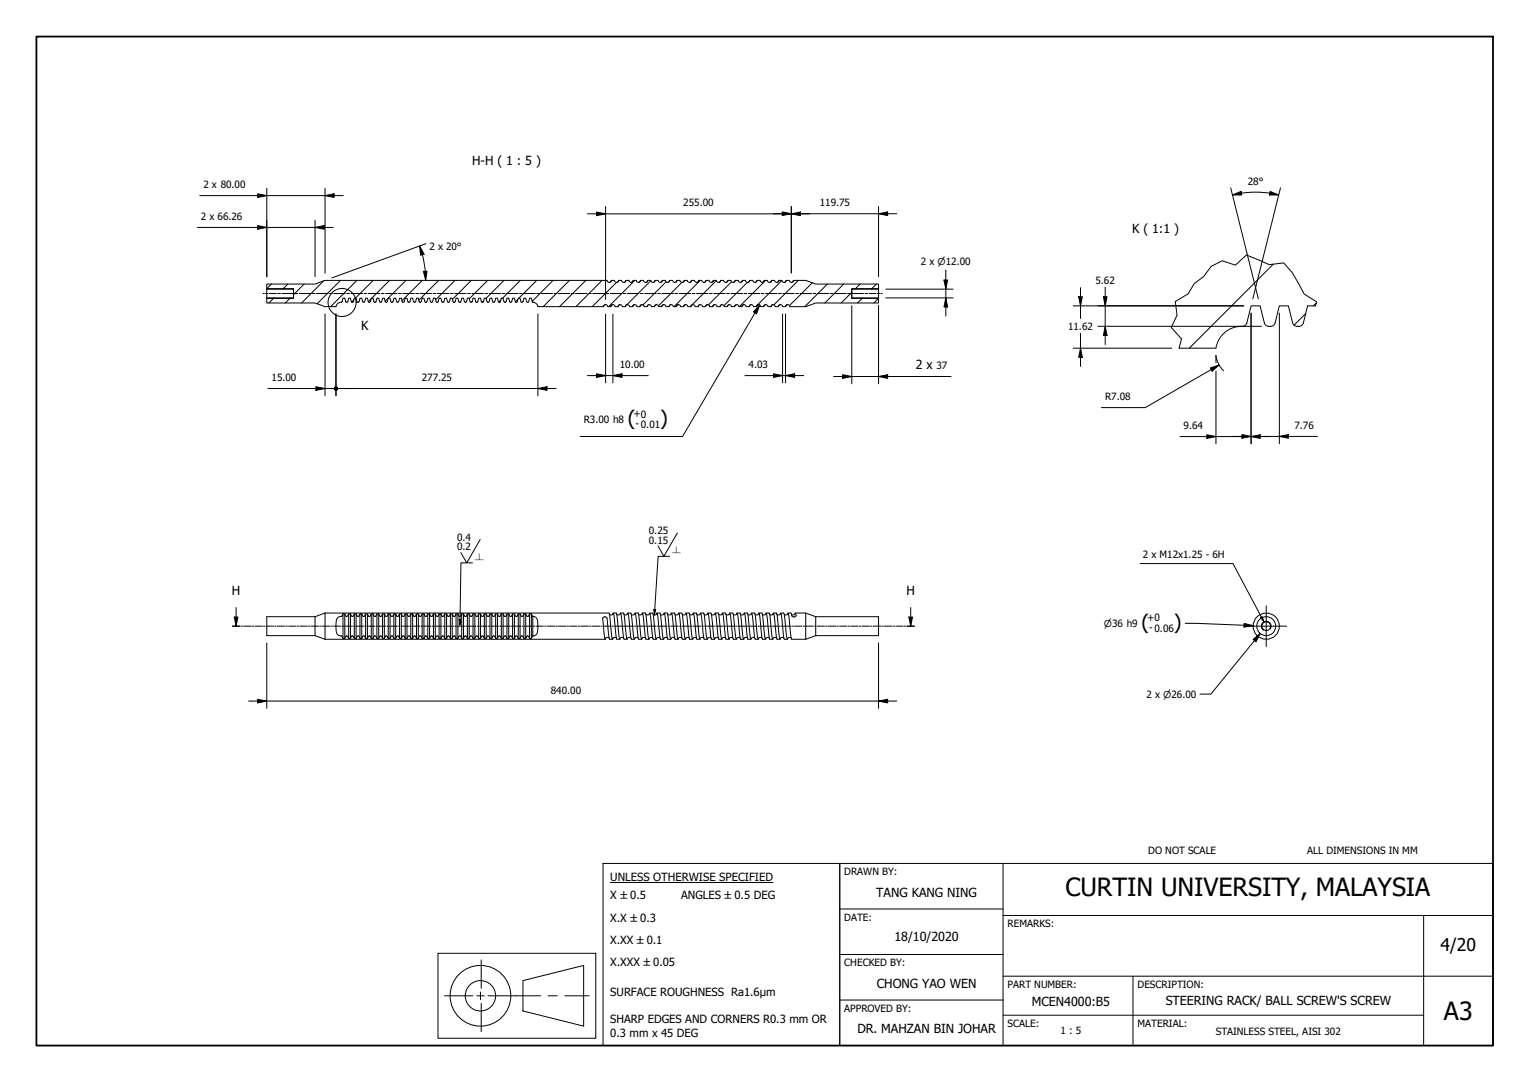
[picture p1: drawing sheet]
<svg xmlns="http://www.w3.org/2000/svg" width="420mm" height="297mm" viewBox="0 0 420 297" stroke-linecap="round" stroke-linejoin="round" font-family="sans-serif">
<!-- layer: Hatch (ISO) -->
<g fill="none" stroke="#000" stroke-width=".27">
<path d="M74.5 78l-1.2 1.3M79 78l-1.4 1.4M83.5 78l-2.9 2.9M88.9 77.1l-6.1 6.1M93.5 77l-6.4 6.4M98 77l-7.2 7.2M102.5 77l-4.9 4.9M107 77l-4.9 4.9M111.5 77l-5.7 5.7M116 77l-5.6 5.6M120.4 77l-5.4 5.4M124.9 77l-5.3 5.3"/>
<path d="M129.4 77l-5.1 5.1M133.9 77l-5 5M138.4 77l-4.9 4.9M142.9 77l-4.9 4.9M147.4 77l-4.9 4.9M151.9 77l-5.8 5.7M156.4 77l-7.2 7.2M160.9 77l-7.2 7.2M165.3 77l-7.1 7.2M169.3 77.5l-6.7 6.7M174.3 77l-7.2 7.2M178.7 77.1l-6.6 6.6"/>
<path d="M182.9 77.4l-6.3 6.3M187.3 77.5l-6.5 6.5M192.3 77l-7.2 7.2M196.7 77l-6.7 6.8M200.9 77.4l-6.4 6.3M205.2 77.5l-6.4 6.4M210.3 77l-7.2 7.2M214.7 77l-6.8 6.8M219.2 77l-6.7 6.7M223.1 77.6l-6.3 6.3M227.2 78l-6.2 6.2M231.7 78l-5.2 5.2"/>
<path d="M236.2 78l-1.4 1.4M240.7 78l-1.4 1.4M349.7 72.5l-23.1 23.1M75.2 81.8l-1.4 1.4M79.7 81.8l-1.4 1.4M97.2 82.3l-.6 .6M101.9 82.1l-.7 .7M128.1 82.8h.1M132.8 82.6l-.4 .4M137.5 82.3l-.5 .6M142.3 82.1l-.8 .7M171.8 84l-.2 .2"/>
<path d="M189.8 83.9l-.2 .3M207.9 83.8l-.4 .4M233.9 80.3l-2.9 2.9M236.9 81.8l-1.4 1.4M241.3 81.9l-1.3 1.3M358.6 86.1l-3.2 3.2M361.5 83.1l-.8 .9"/>
</g>
<!-- layer: Visible (ISO) -->
<g fill="none" stroke="#000" stroke-width=".27">
<path d="M73.3 79.4v2.4M80.6 79.2v2.7M167.9 77h.8a.6 .6 0 0 0 .6 .5 .6 .6 0 0 0 .6-.5M167.9 77a.6 .6 0 0 1-.6 .5 .6 .6 0 0 1-.6-.5h-77.4l-2.8 1h-13.2v1.4h7.3v2.4h-7.3v1.4h13.2l2.8 1h3a2.25 2.25 0 0 1 1.7-1.4M167.9 77l-.2 .4-.4 .1M169.9 77h.8a.6 .6 0 0 0 .6 .5 .6 .6 0 0 0 .6-.5M169.9 77l-.2 .4-.4 .1M171.9 77h.8a.6 .6 0 0 0 .6 .5 .6 .6 0 0 0 .6-.5M171.9 77l-.2 .4-.4 .1M173.9 77h.8a.6 .6 0 0 0 .6 .5 .6 .6 0 0 0 .6-.5M173.9 77l-.2 .4-.4 .1M175.8 77.2l-.5 .3"/>
<path d="M175.9 77h.8a.6 .6 0 0 0 .6 .5 .6 .6 0 0 0 .6-.5M175.9 77l-.1 .3M177.9 77h.8a.6 .6 0 0 0 .6 .5 .6 .6 0 0 0 .6-.5M177.9 77l-.2 .4-.4 .1M179.9 77h.8a.6 .6 0 0 0 .6 .5 .6 .6 0 0 0 .6-.5M179.9 77l-.2 .4-.4 .1M181.9 77h.8a.6 .6 0 0 0 .6 .5 .6 .6 0 0 0 .6-.5M181.9 77l-.2 .4-.4 .1M183.9 77h.8a.6 .6 0 0 0 .6 .5 .6 .6 0 0 0 .6-.5M183.9 77l-.2 .4-.4 .1M185.9 77h.8a.6 .6 0 0 0 .6 .5 .6 .6 0 0 0 .6-.5M185.9 77l-.2 .4-.4 .1"/>
<path d="M187.9 77h.8a.6 .6 0 0 0 .6 .5 .6 .6 0 0 0 .6-.5M187.9 77l-.2 .4-.4 .1M189.8 77.2l-.5 .3M189.9 77h.8a.6 .6 0 0 0 .6 .5 .6 .6 0 0 0 .6-.5M189.9 77l-.1 .3M191.8 77.2l-.5 .3M191.9 77h.8a.6 .6 0 0 0 .6 .5 .6 .6 0 0 0 .6-.5M191.9 77l-.1 .3M193.9 77h.8a.6 .6 0 0 0 .6 .5 .6 .6 0 0 0 .6-.5M193.9 77l-.2 .4-.4 .1M195.9 77h.8a.6 .6 0 0 0 .6 .5 .6 .6 0 0 0 .6-.5M195.9 77l-.2 .4-.4 .1"/>
<path d="M197.9 77h.8a.6 .6 0 0 0 .6 .5 .6 .6 0 0 0 .6-.5M197.9 77l-.2 .4-.4 .1M199.9 77h.8a.6 .6 0 0 0 .6 .5 .6 .6 0 0 0 .6-.5M199.9 77l-.2 .4-.4 .1M201.9 77h.8a.6 .6 0 0 0 .6 .5 .6 .6 0 0 0 .6-.5M201.9 77l-.2 .4-.4 .1M203.9 77h.8a.6 .6 0 0 0 .6 .5 .6 .6 0 0 0 .6-.5M203.9 77l-.2 .4-.4 .1M205.8 77.2l-.5 .3M205.9 77h.8a.6 .6 0 0 0 .6 .5 .6 .6 0 0 0 .6-.5M205.9 77l-.1 .3M207.9 77h.8a.6 .6 0 0 0 .6 .5 .6 .6 0 0 0 .6-.5"/>
<path d="M207.9 77l-.2 .4-.4 .1M209.9 77h.8a.6 .6 0 0 0 .6 .5 .6 .6 0 0 0 .6-.5M209.9 77l-.2 .4-.4 .1M211.9 77h.8a.6 .6 0 0 0 .6 .5 .6 .6 0 0 0 .6-.5M211.9 77l-.2 .4-.4 .1M213.9 77h.8a.6 .6 0 0 0 .6 .5 .6 .6 0 0 0 .6-.5M213.9 77l-.2 .4-.4 .1M215.9 77h.8a.6 .6 0 0 0 .6 .5 .6 .6 0 0 0 .6-.5M215.9 77l-.2 .4-.4 .1M217.9 77h3.4l2.7 1h17.3v1.4h-7.4v2.4h7.4v1.4h-17.3l-2.7 1h-4.4a.6 .6 0 0 0-.6-.6 .6 .6 0 0 0-.6 .6M217.9 77l-.2 .4-.4 .1M233.9 79.2v2.7"/>
<path d="M241.3 79.4v2.4M94 82.8l.2-.9h.5l.2 .9 .4 .2 .2-.2 .2-.9h.5l.3 .9 .3 .2 .3-.2 .2-.9h.5l.2 .9 .4 .2 .2-.2 .2-.9h.5l.3 .9 .3 .2M106.4 82.8l-.5 .1-.3-1h-.5l-.3 .9-.3 .2-.3-.2-.2-.9h-.5l-.2 .9-.4 .2-.2-.2-.3-.9h-.4l-.3 .9-.3 .2-.3-.2-.2-.9h-.5l-.2 .9-.3 .2M106.4 82.8l.2-.9h.5l.2 .9 .4 .2 .2-.2 .3-.9h.5l.2 .9 .3 .2 .3-.2 .2-.9h.5l.2 .9 .4 .2 .2-.2 .3-.9h.5l.2 .9 .3 .2 .3-.2 .2-.9h.5l.2 .9 .4 .2 .2-.2 .3-.9h.5l.2 .9 .4 .2 .2-.2 .2-.9h.5l.3 .9 .3 .2 .2-.2 .3-.9h.5l.2 .9 .4 .2 .2-.2 .2-.9h.5l.3 .9 .3 .2 .3-.2 .2-.9h.5l.2 .9 .4 .2 .2-.2 .2-.9h.5l.3 .9 .3 .2 .3-.2 .2-.9h.5l.2 .9 .4 .2 .2-.2 .2-.9h.5l.3 .9 .3 .2 .3-.2 .2-.9h.5l.2 .9 .4 .2 .2-.2 .2-.9h.5l.3 .9 .3 .2 .3-.2 .2-.9h.5l.2 .9 .4 .2 .2-.2 .3-.9h.4l.3 .9 .3 .2 .3-.2 .2-.9h.5l.2 .9 .3 .2M139.9 82.8l-.2-.9h-.5l-.2 .9-.3 .2-.3-.2-.2-.9h-.5l-.3 .9-.3 .2-.3-.2-.2-.9h-.5l-.2 .9-.4 .2-.2-.2-.2-.9h-.5l-.3 .9-.3 .2M140 82.8l.4 .1 .4-1h.5l.2 .9 .3 .2 .3-.2 .2-.9h.5l.2 .9 .4 .2 .2-.2 .3-.9h.5l.2 .9 .4 .2 .2-.2 .2-.9h.5l.4 1.1a1.42 1.42 0 0 1 1.4 1.2h18M165.7 84.2a.6 .6 0 0 1 .6-.6 .6 .6 0 0 1 .6 .6h.8M165.8 83.9l-.1 .3M166.3 83.6l-.5 .3M167.7 84.2a.6 .6 0 0 1 .6-.6 .6 .6 0 0 1 .6 .6h.8M168.3 83.6l-.4 .2-.2 .4M169.7 84.2a.6 .6 0 0 1 .6-.6 .6 .6 0 0 1 .6 .6h.8"/>
<path d="M170.3 83.6l-.4 .2-.2 .4M171.7 84.2a.6 .6 0 0 1 .6-.6 .6 .6 0 0 1 .6 .6h.8M172.3 83.6l-.4 .2-.2 .4M173.7 84.2a.6 .6 0 0 1 .6-.6 .6 .6 0 0 1 .6 .6h.8M174.3 83.6l-.4 .2-.2 .4M175.7 84.2a.6 .6 0 0 1 .6-.6 .6 .6 0 0 1 .6 .6h.8M176.3 83.6l-.4 .2-.2 .4M177.7 84.2a.6 .6 0 0 1 .6-.6 .6 .6 0 0 1 .6 .6h.8M178.3 83.6l-.4 .2-.2 .4M179.7 84.2a.6 .6 0 0 1 .6-.6 .6 .6 0 0 1 .6 .6h.8M180.3 83.6l-.4 .2-.2 .4M181.7 84.2a.6 .6 0 0 1 .6-.6 .6 .6 0 0 1 .6 .6h.8"/>
<path d="M181.8 83.9l-.1 .3M182.3 83.6l-.5 .3M183.7 84.2a.6 .6 0 0 1 .6-.6 .6 .6 0 0 1 .6 .6h.8M184.3 83.6l-.4 .2-.2 .4M185.7 84.2a.6 .6 0 0 1 .6-.6 .6 .6 0 0 1 .6 .6h.8M186.3 83.6l-.4 .2-.2 .4M187.7 84.2a.6 .6 0 0 1 .6-.6 .6 .6 0 0 1 .6 .6h.8M188.3 83.6l-.4 .2-.2 .4M189.7 84.2a.6 .6 0 0 1 .6-.6 .6 .6 0 0 1 .6 .6h.8M190.3 83.6l-.4 .2-.2 .4M191.7 84.2a.6 .6 0 0 1 .6-.6 .6 .6 0 0 1 .6 .6h.8M192.3 83.6l-.4 .2-.2 .4"/>
<path d="M193.7 84.2a.6 .6 0 0 1 .6-.6 .6 .6 0 0 1 .6 .6h.8M194.3 83.6l-.4 .2-.2 .4M195.7 84.2a.6 .6 0 0 1 .6-.6 .6 .6 0 0 1 .6 .6h.8M195.8 83.9l-.1 .3M196.3 83.6l-.5 .3M197.7 84.2a.6 .6 0 0 1 .6-.6 .6 .6 0 0 1 .6 .6h.8M197.8 83.9l-.1 .3M198.3 83.6l-.5 .3M199.7 84.2a.6 .6 0 0 1 .6-.6 .6 .6 0 0 1 .6 .6h.8M200.3 83.6l-.3 .1-.3 .5M201.7 84.2a.6 .6 0 0 1 .6-.6 .6 .6 0 0 1 .6 .6h.8M202.3 83.6l-.3 .1-.3 .5"/>
<path d="M203.7 84.2a.6 .6 0 0 1 .6-.6 .6 .6 0 0 1 .6 .6h.8M204.3 83.6l-.3 .1-.3 .5M205.7 84.2a.6 .6 0 0 1 .6-.6 .6 .6 0 0 1 .6 .6h.8M206.3 83.6l-.4 .2-.2 .4M207.7 84.2a.6 .6 0 0 1 .6-.6 .6 .6 0 0 1 .6 .6h.8M208.3 83.6l-.4 .2-.2 .4M209.7 84.2a.6 .6 0 0 1 .6-.6 .6 .6 0 0 1 .6 .6h.8M209.8 83.9l-.1 .3M210.3 83.6l-.5 .3M211.7 84.2a.6 .6 0 0 1 .6-.6 .6 .6 0 0 1 .6 .6h.8M211.8 83.9l-.1 .3M212.3 83.6l-.5 .3"/>
<path d="M213.7 84.2a.6 .6 0 0 1 .6-.6 .6 .6 0 0 1 .6 .6h.8M214.3 83.6l-.4 .2-.2 .4M216.3 83.6l-.4 .2-.2 .4M361.3 84h-2.2l-1.2 4.6a1.61 1.61 0 0 1-1.5 1 1.61 1.61 0 0 1-1.4-1l-1.2-4.6h-2.5l-1.1 4.6a1.61 1.61 0 0 1-1.5 1 1.61 1.61 0 0 1-1.5-1l-1.2-4.6h-2.4l-1.2 4.6a1.29 1.29 0 0 1-1.5 1 7.1 7.1 0 0 0-7 6h-10.1M86.5 169.3h-13.2v5.2h13.2M89.3 168.3l-2.8 1v5.2l2.8 1M89.3 168.3h77.9l.8 6.3a.53 .53 0 0 0 .3 .8v-.2M89.3 168.3v7.2M89.3 175.5h76.9M94.2 168.5l-.1 .2a.67 .67 0 0 1-.9 .6 1.88 1.88 0 0 0-.9 2.1v.5a2.27 2.27 0 0 0 .9 2.6 .78 .78 0 0 1 1 .8M94.2 168.5h.5M94.2 168.5v6.8"/>
<path d="M94.7 168.5l.1 .2a.44 .44 0 0 0 .2 .5 .44 .44 0 0 0 .5-.1l.2-.6M94.7 175.3l.1-.2a.44 .44 0 0 1 .2-.5 .44 .44 0 0 1 .5 .1l.2 .6M94.7 168.5v6.8h-.5M96.2 168.5l.1 .2a.44 .44 0 0 0 .2 .5 .44 .44 0 0 0 .5-.1l.3-.6M96.2 175.3l.1-.2a.44 .44 0 0 1 .2-.5 .44 .44 0 0 1 .5 .1l.3 .6M96.2 168.5h-.5v6.8h.5M96.2 168.5v6.8M97.8 168.5l.1 .2a.44 .44 0 0 0 .2 .5 .44 .44 0 0 0 .5-.1l.2-.6M97.8 175.3l.1-.2a.44 .44 0 0 1 .2-.5 .44 .44 0 0 1 .5 .1l.2 .6M97.8 168.5h-.5v6.8h.5M97.8 168.5v6.8M99.3 168.5l.1 .2a.44 .44 0 0 0 .2 .5 .44 .44 0 0 0 .5-.1l.3-.6"/>
<path d="M99.3 175.3l.1-.2a.44 .44 0 0 1 .2-.5 .44 .44 0 0 1 .5 .1l.3 .6M99.3 168.5h-.5v6.8h.5M99.3 168.5v6.8M100.9 168.5l.1 .2a.44 .44 0 0 0 .2 .5 .44 .44 0 0 0 .5-.1l.3-.6M100.9 175.3l.1-.2a.44 .44 0 0 1 .2-.5 .44 .44 0 0 1 .5 .1l.3 .6M100.9 168.5h-.5v6.8h.5M100.9 168.5v6.8M102.4 168.5l.1 .2a.44 .44 0 0 0 .2 .5 .44 .44 0 0 0 .5-.1l.3-.6M102.4 175.3l.1-.2a.44 .44 0 0 1 .2-.5 .44 .44 0 0 1 .5 .1l.3 .6M102.4 168.5h-.4v6.8h.4M102.4 168.5v6.8M104 168.5l.1 .2a.44 .44 0 0 0 .2 .5 .44 .44 0 0 0 .5-.1l.3-.6"/>
<path d="M104 175.3l.1-.2a.44 .44 0 0 1 .2-.5 .44 .44 0 0 1 .5 .1l.3 .6M104 168.5h-.5v6.8h.5M104 168.5v6.8M105.6 168.5v.2a.44 .44 0 0 0 .2 .5 .44 .44 0 0 0 .5-.1l.3-.6M105.6 175.3v-.2a.44 .44 0 0 1 .2-.5 .44 .44 0 0 1 .5 .1l.3 .6M105.6 168.5h-.5v6.8h.5M105.6 168.5v6.8M107.1 168.5l.1 .2a.44 .44 0 0 0 .2 .5 .44 .44 0 0 0 .5-.1l.3-.6M107.1 175.3l.1-.2a.44 .44 0 0 1 .2-.5 .44 .44 0 0 1 .5 .1l.3 .6M107.1 168.5h-.5v6.8h.5M107.1 168.5v6.8M108.7 168.5v.2a.44 .44 0 0 0 .2 .5 .44 .44 0 0 0 .6-.1l.2-.6"/>
<path d="M108.7 175.3v-.2a.44 .44 0 0 1 .2-.5 .44 .44 0 0 1 .6 .1l.2 .6M108.7 168.5h-.5v6.8h.5M108.7 168.5v6.8M110.2 168.5l.1 .2a.44 .44 0 0 0 .2 .5 .44 .44 0 0 0 .5-.1l.3-.6M110.2 175.3l.1-.2a.44 .44 0 0 1 .2-.5 .44 .44 0 0 1 .5 .1l.3 .6M110.2 168.5h-.5v6.8h.5M110.2 168.5v6.8M111.8 168.5v.2a.44 .44 0 0 0 .2 .5 .44 .44 0 0 0 .6-.1l.2-.6M111.8 175.3v-.2a.44 .44 0 0 1 .2-.5 .44 .44 0 0 1 .6 .1l.2 .6M111.8 168.5h-.5v6.8h.5M111.8 168.5v6.8M113.3 168.5l.1 .2a.44 .44 0 0 0 .2 .5 .44 .44 0 0 0 .5-.1l.3-.6"/>
<path d="M113.3 175.3l.1-.2a.44 .44 0 0 1 .2-.5 .44 .44 0 0 1 .5 .1l.3 .6M113.3 168.5h-.5v6.8h.5M113.3 168.5v6.8M114.9 168.5l.1 .2a.44 .44 0 0 0 .2 .5 .44 .44 0 0 0 .5-.1l.2-.6M114.9 175.3l.1-.2a.44 .44 0 0 1 .2-.5 .44 .44 0 0 1 .5 .1l.2 .6M114.9 168.5h-.5v6.8h.5M114.9 168.5v6.8M116.4 168.5l.1 .2a.44 .44 0 0 0 .2 .5 .44 .44 0 0 0 .5-.1l.3-.6M116.4 175.3l.1-.2a.44 .44 0 0 1 .2-.5 .44 .44 0 0 1 .5 .1l.3 .6M116.4 168.5h-.5v6.8h.5M116.4 168.5v6.8M118 168.5l.1 .2a.44 .44 0 0 0 .2 .5 .44 .44 0 0 0 .5-.1l.2-.6"/>
<path d="M118 175.3l.1-.2a.44 .44 0 0 1 .2-.5 .44 .44 0 0 1 .5 .1l.2 .6M118 168.5h-.5v6.8h.5M118 168.5v6.8M119.5 168.5l.1 .2a.44 .44 0 0 0 .2 .5 .44 .44 0 0 0 .5-.1l.3-.6M119.5 175.3l.1-.2a.44 .44 0 0 1 .2-.5 .44 .44 0 0 1 .5 .1l.3 .6M119.5 168.5h-.5v6.8h.5M119.5 168.5v6.8M121.1 168.5l.1 .2a.44 .44 0 0 0 .2 .5 .44 .44 0 0 0 .5-.1l.2-.6M121.1 175.3l.1-.2a.44 .44 0 0 1 .2-.5 .44 .44 0 0 1 .5 .1l.2 .6M121.1 168.5h-.5v6.8h.5M121.1 168.5v6.8M122.1 168.5v6.8"/>
<path d="M122.1 168.5h.5M122.6 168.5v6.8h-.5M122.6 168.5l.1 .2a.44 .44 0 0 0 .2 .5 .44 .44 0 0 0 .5-.1l.3-.6M122.6 175.3l.1-.2a.44 .44 0 0 1 .2-.5 .44 .44 0 0 1 .5 .1l.3 .6M123.7 168.5h.5M123.7 168.5v6.8M124.2 168.5v6.8h-.5M124.2 168.5l.1 .2a.44 .44 0 0 0 .2 .5 .44 .44 0 0 0 .5-.1l.2-.6M124.2 175.3l.1-.2a.44 .44 0 0 1 .2-.5 .44 .44 0 0 1 .5 .1l.2 .6M125.2 168.5h.5M125.2 168.5v6.8M125.7 168.5v6.8h-.5"/>
<path d="M125.7 168.5l.1 .2a.44 .44 0 0 0 .2 .5 .44 .44 0 0 0 .5-.1l.3-.6M125.7 175.3l.1-.2a.44 .44 0 0 1 .2-.5 .44 .44 0 0 1 .5 .1l.3 .6M126.8 168.5h.5M126.8 168.5v6.8M127.3 168.5v6.8h-.5M127.3 168.5l.1 .2a.44 .44 0 0 0 .2 .5 .44 .44 0 0 0 .5-.1l.2-.6M127.3 175.3l.1-.2a.44 .44 0 0 1 .2-.5 .44 .44 0 0 1 .5 .1l.2 .6M128.3 168.5h.5M128.3 168.5v6.8M128.8 168.5v6.8h-.5M128.8 168.5l.1 .2a.44 .44 0 0 0 .2 .5 .44 .44 0 0 0 .5-.1l.3-.6M128.8 175.3l.1-.2a.44 .44 0 0 1 .2-.5 .44 .44 0 0 1 .5 .1l.3 .6"/>
<path d="M129.9 168.5h.5M129.9 168.5v6.8M130.4 168.5v6.8h-.5M130.4 168.5l.1 .2a.44 .44 0 0 0 .2 .5 .44 .44 0 0 0 .5-.1l.3-.6M130.4 175.3l.1-.2a.44 .44 0 0 1 .2-.5 .44 .44 0 0 1 .5 .1l.3 .6M131.5 168.5h.4M131.5 168.5v6.8M131.9 168.5v6.8h-.4M131.9 168.5l.1 .2a.44 .44 0 0 0 .2 .5 .44 .44 0 0 0 .5-.1l.3-.6M131.9 175.3l.1-.2a.44 .44 0 0 1 .2-.5 .44 .44 0 0 1 .5 .1l.3 .6M133 168.5h.5M133 168.5v6.8"/>
<path d="M133.5 168.5v6.8h-.5M133.5 168.5l.1 .2a.44 .44 0 0 0 .2 .5 .44 .44 0 0 0 .5-.1l.3-.6M133.5 175.3l.1-.2a.44 .44 0 0 1 .2-.5 .44 .44 0 0 1 .5 .1l.3 .6M134.6 168.5h.5M134.6 168.5v6.8M135.1 168.5v6.8h-.5M135.1 168.5v.2a.44 .44 0 0 0 .2 .5 .44 .44 0 0 0 .5-.1l.3-.6M135.1 175.3v-.2a.44 .44 0 0 1 .2-.5 .44 .44 0 0 1 .5 .1l.3 .6M136.1 168.5h.5M136.1 168.5v6.8M136.6 168.5v6.8h-.5M136.6 168.5l.1 .2a.44 .44 0 0 0 .2 .5 .44 .44 0 0 0 .5-.1l.3-.6"/>
<path d="M136.6 175.3l.1-.2a.44 .44 0 0 1 .2-.5 .44 .44 0 0 1 .5 .1l.3 .6M137.7 168.5h.5M137.7 168.5v6.8M138.2 168.5v6.8h-.5M138.2 168.5v.2a.44 .44 0 0 0 .2 .5 .44 .44 0 0 0 .6-.1l.2-.6M138.2 175.3v-.2a.44 .44 0 0 1 .2-.5 .44 .44 0 0 1 .6 .1l.2 .6M139.2 168.5h.5M139.2 168.5v6.8M139.7 168.5v6.8h-.5M139.7 168.5l.1 .2a.44 .44 0 0 0 .2 .5 .44 .44 0 0 0 .5-.1l.3-.6M139.7 175.3l.1-.2a.44 .44 0 0 1 .2-.5 .44 .44 0 0 1 .5 .1l.3 .6M140.8 168.5h.5"/>
<path d="M140.8 168.5v6.8M141.3 168.5v6.8h-.5M141.3 168.5v.2a.44 .44 0 0 0 .2 .5 .44 .44 0 0 0 .6-.1l.2-.6M141.3 175.3v-.2a.44 .44 0 0 1 .2-.5 .44 .44 0 0 1 .6 .1l.2 .6M142.3 168.5h.5M142.3 168.5v6.8M142.8 168.5v6.8h-.5M142.8 168.5l.1 .2a.44 .44 0 0 0 .2 .5 .44 .44 0 0 0 .5-.1l.3-.6M142.8 175.3l.1-.2a.44 .44 0 0 1 .2-.5 .44 .44 0 0 1 .5 .1l.3 .6M143.9 168.5h.5M143.9 168.5v6.8M144.4 168.5v6.8h-.5"/>
<path d="M144.4 168.5l.1 .2a.44 .44 0 0 0 .2 .5 .44 .44 0 0 0 .5-.1l.2-.6M144.4 175.3l.1-.2a.44 .44 0 0 1 .2-.5 .44 .44 0 0 1 .5 .1l.2 .6M145.4 168.5h.5M145.4 168.5v6.8M145.9 168.5v6.8h-.5M145.9 168.5l.4 .7M146.3 169.2l.1 5.4-.5 .7M146.3 169.2a1.66 1.66 0 0 1 1.4 2.2v.5a2.27 2.27 0 0 1-.9 2.6l-.5 .1M166.3 175.2l-.1 .3-.6-5a.77 .77 0 0 1 .2-1.1h.6a4.1 4.1 0 0 1 .5 2.6l.4 3.4 .9 .1M167.3 175.2a.55 .55 0 0 0-1 .1M168.3 168.6v-.2a.55 .55 0 0 1 .3 .8l.7 6.1 .1 .2h.8M168.3 168.6l-.1 .1a.56 .56 0 0 1-.9-.1"/>
<path d="M168.4 168.3h.8l.2 .3 .6 6a.55 .55 0 0 0 .3 .8v-.2M169.3 175.2a.55 .55 0 0 0-1 .1M170.3 168.6v-.2a.55 .55 0 0 1 .3 .8l.7 6 .1 .3h.8M170.3 168.6l-.1 .1a.56 .56 0 0 1-.9-.1M170.4 168.3h.8l.2 .3 .6 6a.55 .55 0 0 0 .3 .8v-.2M171.3 175.2a.55 .55 0 0 0-1 .1M172.3 168.6v-.2a.55 .55 0 0 1 .3 .8l.7 6.1 .1 .2h.8M172.3 168.6l-.1 .1a.56 .56 0 0 1-.9-.1M172.4 168.3h.8l.1 .2 .9 7 .1-.3M173.3 175.2a.55 .55 0 0 0-1 .1M174.3 168.6v-.2a.55 .55 0 0 1 .3 .8l.7 6.1 .1 .2h.8M174.3 168.6l-.1 .1a.56 .56 0 0 1-.9-.1"/>
<path d="M174.4 168.3h.8l.2 .3 .6 6a.55 .55 0 0 0 .3 .8v-.2M175.3 175.2a.55 .55 0 0 0-1 .1M176.3 168.6l.1-.2a.55 .55 0 0 1 .2 .8l.7 6 .1 .3h.8M176.3 168.6l-.1 .1a.56 .56 0 0 1-.9-.1M176.4 168.3h.8l.2 .3 .6 6a.55 .55 0 0 0 .3 .8v-.2M177.3 175.2a.55 .55 0 0 0-1 .1M178.3 168.6l.1-.2a.55 .55 0 0 1 .2 .8l.7 6.1 .1 .2h.8M178.3 168.6l-.1 .1a.56 .56 0 0 1-.9-.1M178.4 168.3h.8l.1 .2 .9 7 .1-.3M179.3 175.2a.55 .55 0 0 0-1 .1M180.3 168.6l.1-.2a.55 .55 0 0 1 .2 .8l.7 6.1 .1 .2h.8M180.3 168.6l-.1 .1a.56 .56 0 0 1-.9-.1"/>
<path d="M180.4 168.3h.8l.2 .3 .6 6a.55 .55 0 0 0 .3 .8v-.2M181.3 175.2l-.6-.2-.4 .3M182.3 168.6l.1-.2a.55 .55 0 0 1 .2 .8l.7 6.1 .1 .2h.8M182.3 168.6l-.1 .1a.56 .56 0 0 1-.9-.1M182.4 168.3h.8l.1 .2 .9 7 .1-.3M183.3 175.2l-.6-.2-.4 .3M184.3 168.6l.1-.2a.55 .55 0 0 1 .2 .8l.7 6 .1 .3h.8M184.3 168.6l-.1 .1a.56 .56 0 0 1-.9-.1M184.4 168.3h.8l.1 .2 .7 6.1a.54 .54 0 0 0 .3 .8v-.2M185.3 175.2l-.1-.1a.55 .55 0 0 0-.9 .2M186.3 168.6l.1-.2a.55 .55 0 0 1 .2 .8l.7 6.1 .1 .2h.8M186.3 168.6l-.1 .1a.56 .56 0 0 1-.9-.1"/>
<path d="M186.4 168.3h.8l.1 .2 .9 7 .1-.3M187.3 175.2a.55 .55 0 0 0-1 .1M188.3 168.6l.1-.2a.55 .55 0 0 1 .2 .8l.7 6.1 .1 .2h.8M188.3 168.6l-.1 .1a.56 .56 0 0 1-.9-.1M188.4 168.3h.8l.1 .2 .9 7 .1-.3M189.3 175.2a.55 .55 0 0 0-1 .1M190.3 168.6l.1-.3 .9 7 .1 .2h.8M190.3 168.6l-.1 .1a.56 .56 0 0 1-.9-.1M190.4 168.3h.8l.1 .2 .7 6.1a.54 .54 0 0 0 .3 .8v-.2M191.3 175.2a.55 .55 0 0 0-1 .1M192.3 168.6l.1-.3 .9 7 .1 .2h.8M192.3 168.6l-.1 .1a.56 .56 0 0 1-.9-.1"/>
<path d="M192.4 168.3h.8l.1 .2 .9 7 .1-.3M193.3 175.2a.55 .55 0 0 0-1 .1M194.3 168.6l.1-.3 .9 7 .1 .2h.8M194.3 168.6l-.1 .1a.56 .56 0 0 1-.9-.1M194.4 168.3h.8l.1 .2 .9 7 .1-.3M195.3 175.2a.55 .55 0 0 0-1 .1M196.3 168.6l.1-.3 .9 7 .1 .2h.8M196.3 168.6l-.1 .1a.56 .56 0 0 1-.9-.1M196.4 168.3h.8l.1 .2 .7 6.1a.54 .54 0 0 0 .3 .8v-.2M197.3 175.2a.55 .55 0 0 0-1 .1M198.3 168.6l.1-.3 .9 7 .1 .2h.8M198.3 168.6l-.1 .1a.56 .56 0 0 1-.9-.1"/>
<path d="M198.4 168.3h.8l.1 .2 .7 6.1a.55 .55 0 0 0 .3 .8v-.2M199.3 175.2a.55 .55 0 0 0-1 .1M200.3 168.6l.1-.3 .9 7 .1 .2h.8M200.3 168.6l-.1 .1a.56 .56 0 0 1-.9-.1M200.4 168.3h.8l.2 .3 .6 6a.55 .55 0 0 0 .3 .8v-.2M201.3 175.2a.55 .55 0 0 0-1 .1M202.3 168.6l.1-.3 .9 7 .1 .2h.8M202.3 168.6l-.1 .1a.56 .56 0 0 1-.9-.1M202.4 168.3h.8l.1 .2 .7 6.1a.53 .53 0 0 0 .3 .8v-.2M203.3 175.2a.55 .55 0 0 0-1 .1M204.3 168.6l.1-.3 .9 7 .1 .2h.8M204.3 168.6l-.4 .2-.6-.2"/>
<path d="M204.4 168.3h.8l.1 .2 .7 6.1a.55 .55 0 0 0 .3 .8v-.2M205.3 175.2a.55 .55 0 0 0-1 .1M206.3 168.6l.1-.3 .9 7 .1 .2h.8M206.3 168.6l-.4 .2-.6-.2M206.4 168.3h.8l.2 .3 .6 6a.55 .55 0 0 0 .3 .8v-.2M207.3 175.2a.55 .55 0 0 0-1 .1M208.3 168.6v-.2a.55 .55 0 0 1 .3 .8l.7 6.1 .1 .2h.8M208.3 168.6l-.4 .2-.6-.2M208.4 168.3h.8l.1 .2 .7 6.1a.53 .53 0 0 0 .3 .8v-.2M209.3 175.2a.55 .55 0 0 0-1 .1M210.3 168.6v-.2a.55 .55 0 0 1 .3 .8l.7 6 .1 .3h.8M210.3 168.6l-.1 .1a.56 .56 0 0 1-.9-.1"/>
<path d="M210.4 168.3h.8l.1 .2 .7 6.1a.55 .55 0 0 0 .3 .8v-.2M211.3 175.2a.55 .55 0 0 0-1 .1M212.3 168.6v-.2a.55 .55 0 0 1 .3 .8l.7 6 .1 .3h.8M212.3 168.6l-.1 .1a.56 .56 0 0 1-.9-.1M212.4 168.3h.8l.1 .2 .7 6.1a.55 .55 0 0 0 .3 .8v-.2M213.3 175.2a.55 .55 0 0 0-1 .1M214.3 168.6v-.2a.55 .55 0 0 1 .3 .8l.7 6.1 .1 .2h.8M214.3 168.6l-.1 .1a.56 .56 0 0 1-.9-.1M214.4 168.3h.8l.1 .2 .9 7 .1-.3M215.3 175.2a.55 .55 0 0 0-1 .1M216.3 168.6v-.2a.55 .55 0 0 1 .3 .8l.8 6.3h3.9M216.3 168.6l-.1 .1a.56 .56 0 0 1-.9-.1"/>
<path d="M216.4 168.3h.8a.88 .88 0 0 0 1.2 1 .61 .61 0 0 0 0-1l-.1 .3M217.3 175.2a.55 .55 0 0 0-1 .1M218.3 168.6l-.1 .1a.56 .56 0 0 1-.9-.1M218.4 168.3h2.9M221.3 168.3l2.7 1v5.2l-2.7 1M221.3 168.3v7.2M224 169.3h17.3v5.2h-17.3"/>
<circle cx="347.7" cy="171.9" r="1.2"/>
<circle cx="347.7" cy="171.9" r="2.6"/>
<circle cx="347.7" cy="171.9" r="3.6"/>
</g>
<!-- layer: Visible Narrow (ISO) -->
<path d="M73.3 79.2h7.3M233.9 79.2h7.4M73.3 81.9h7.3M233.9 81.9h7.4M348.8 172.7a1.34 1.34 0 0 0-.3-1.9 1.34 1.34 0 0 0-1.9 .3 1.34 1.34 0 0 0 .4 1.9" fill="none" stroke="#000" stroke-width=".27"/>
<!-- layer: Break Line (ISO) -->
<path d="M361.3 84l.3-1.1-3.4-2.2-3.3-5.8-2.4-2.7-3.9 .5-6.3-2.7-3 2.8-3.7-1.2-3 1.5-2.1 2.8-2.6 2-1.6 2.8-3.6 2.1 .5 3.7-1.6 3.4 2.9 3.1-.7 2.6" fill="none" stroke="#000" stroke-width=".27"/>
<!-- layer: Section Line (ISO) -->
<g fill="none" stroke="#000" stroke-width=".27">
<path d="M63.8 171.9h2.1M64.3 169.4h1l-.5 2.5zM64.8 166.8v5.1M66.2 171.9h.4M66.9 171.9h2.1M69.3 171.9h.4M70 171.9h2M72.4 171.9h.4M73.1 171.9h2M75.4 171.9h.4M76.2 171.9h2M78.5 171.9h.4"/>
<path d="M79.3 171.9h2M81.6 171.9h.4M82.3 171.9h2.1M84.7 171.9h.4M85.4 171.9h2.1M87.8 171.9h.4M88.5 171.9h2.1M90.9 171.9h.4M91.6 171.9h2.1M94 171.9h.4M94.7 171.9h2M97.1 171.9h.4"/>
<path d="M97.8 171.9h2M100.2 171.9h.3M100.9 171.9h2M103.2 171.9h.4M104 171.9h2M106.3 171.9h.4M107 171.9h2.1M109.4 171.9h.4M110.1 171.9h2.1M112.5 171.9h.4M113.2 171.9h2.1M115.6 171.9h.4"/>
<path d="M116.3 171.9h2M118.7 171.9h.4M119.4 171.9h2M121.8 171.9h.4M122.5 171.9h2M124.9 171.9h.3M125.6 171.9h2M127.9 171.9h.4M128.7 171.9h2M131 171.9h.4M131.7 171.9h2.1M134.1 171.9h.4"/>
<path d="M134.8 171.9h2.1M137.2 171.9h.4M137.9 171.9h2.1M140.3 171.9h.4M141 171.9h2M143.4 171.9h.4M144.1 171.9h2M146.5 171.9h.4M147.2 171.9h2M149.6 171.9h.3M150.3 171.9h2M152.6 171.9h.4"/>
<path d="M153.4 171.9h2M155.7 171.9h.4M156.4 171.9h2.1M158.8 171.9h.4M159.5 171.9h2.1M161.9 171.9h.4M162.6 171.9h2.1M165 171.9h.4M165.7 171.9h2.1M168.1 171.9h.4M168.8 171.9h2M171.2 171.9h.4"/>
<path d="M171.9 171.9h2M174.2 171.9h.4M175 171.9h2M177.3 171.9h.4M178.1 171.9h2M180.4 171.9h.4M181.1 171.9h2.1M183.5 171.9h.4M184.2 171.9h2.1M186.6 171.9h.4M187.3 171.9h2.1M189.7 171.9h.4"/>
<path d="M190.4 171.9h2.1M192.8 171.9h.4M193.5 171.9h2M195.9 171.9h.4M196.6 171.9h2M199 171.9h.3M199.7 171.9h2M202 171.9h.4M202.8 171.9h2M205.1 171.9h.4M205.8 171.9h2.1M208.2 171.9h.4"/>
<path d="M208.9 171.9h2.1M211.3 171.9h.4M212 171.9h2.1M214.4 171.9h.4M215.1 171.9h2M217.5 171.9h.4M218.2 171.9h2M220.6 171.9h.4M221.3 171.9h2M223.7 171.9h.3M224.4 171.9h2M226.7 171.9h.4"/>
<path d="M227.5 171.9h2M229.8 171.9h.4M230.5 171.9h2.1M232.9 171.9h.4M233.6 171.9h2.1M236 171.9h.4M236.7 171.9h2.1M239.1 171.9h.4M239.8 171.9h2.1M242.2 171.9h.4M242.9 171.9h2M245.3 171.9h.4"/>
<path d="M246 171.9h2M248.3 171.9h.4M249.1 171.9h2M249.6 169.4h1l-.5 2.5zM250.1 166.8v5.1"/>
</g>
<g fill="#000">
<path d="M64.3 169.4h1l-.5 2.5z" fill-rule="evenodd"/>
<path d="M249.6 169.4h1l-.5 2.5z" fill-rule="evenodd"/>
</g>
<!-- layer: Detail Boundary (ISO) -->
<circle cx="93.9" cy="83" r="3.9" fill="none" stroke="#000" stroke-width=".27"/>
<!-- layer: Border (ISO) -->
<path d="M10 10h400v277h-400z" fill="none" stroke="#000" stroke-width=".5"/>
<!-- layer: Title (ISO) -->
<g fill="none" stroke="#000" stroke-width=".27">
<path d="M165.6 237h65v50h-65zM230.6 237h179.4v50h-179.4zM275.5 237v50M167.6 242.3h44.7M230.6 249.5h44.9M275.5 251.3h134.5M391 251.3v35.7M120.3 261.7h43.3v23.3h-43.3zM122.1 273.4h7.8M130.9 273.4h2.1M131.9 272.3v2.1M132.2 263.5v7.8"/>
<path d="M132.2 275.4v7.8M134 273.4h14.5M143.6 269.2l16.7-4.2v16.7l-16.7-4.2zM150.5 273.4h2.6M155.1 273.4h6.7M230.6 274.5h44.9M230.6 262h44.9M275.5 278.7h115.5M275.5 268h134.5M311.1 268v19"/>
<circle cx="131.9" cy="273.4" r="8.3"/>
<circle cx="131.9" cy="273.4" r="4.2"/>
</g>
<!-- layer: Dimension (ISO) -->
<g fill="none" stroke="#000" stroke-width=".27">
<path d="M54.8 53.7h39.5M70.8 53.2l2.5 .5-2.5 .5zM73.3 51.7v24.3M89.3 53.7l2.5-.5v1zM89.3 51.7v23.3M163.8 58.2l2.5 .5-2.5 .5zM166.3 56.7v23.8M214.8 58.2l2.5 .5-2.5 .5zM217.3 58.7l2.5-.5v1zM217.3 56.7v18.2M241.3 58.7l2.5-.5v1zM241.3 56.7v19.3"/>
<path d="M246.3 58.7h-85M338 51.6l7.6 30.4M338.5 53.5l2.3-1 .2 1zM338.5 53.5a26.3 26.3 0 0 1 12.6 0M348.8 52.5l2.3 1h-2.5zM351.6 51.6l-7.6 30.4M54.2 62.4h37.3M70.8 61.9l2.5 .5-2.5 .5zM86.5 62.4l2.5-.5v1zM86.5 60.4v15.6M115.2 67.5l1.3 2.3-1 .3zM115.2 67.5l1.2 4.4 .5 5.1"/>
<path d="M116.3 74.5h1l-.4 2.5zM116.9 66.9l-25.8 9.4M243.3 79.4h18.4M259.2 76.9h1l-.5 2.5zM259.7 74.1v12.7M296.7 79v8.4M303.5 78.9v15.7M89.3 86.2v22.5M92.3 86.2v22.5M147.7 86.2v22.5M166.3 80.7v1.5M166.3 86.2v18.9"/>
<path d="M168.3 86.2v18.9M208.6 83.7l-.8 2.4-.9-.5zM208.6 83.7l-21.2 36.1h-28.1M214.9 86.2v18.9M215.7 86.2v18.9M233.9 83.9v21.5M241.3 83.8v21.6M243.3 81.8h18.4M259.7 81.8l.5 2.5h-1zM294.7 95.6h27.1M294.7 84h46.9M296.2 81.5h1l-.5 2.5z"/>
<path d="M296.7 95.6l.5 2.5h-1zM296.7 91.5v9.1M301.5 89.6h44.9M303 81.5h1l-.5 2.5zM303.5 89.6l.5 2.5h-1zM333.9 97.6l.9 2.6 1.2 1.6M333.9 97.6v2M343.6 86v35.9M351.3 86v35.8M73.6 106.7h79.1M86.8 106.2l2.5 .5-2.5 .5zM147.7 106.7l2.5-.5v1z"/>
<path d="M161.3 103.1h16.7M163.8 102.6l2.5 .5-2.5 .5zM168.3 103.1l2.5-.5v1zM204.6 103.1h16.1M212.4 102.6l2.5 .5-2.5 .5zM215.7 103.1l2.5-.5v1zM228.9 103.4h32.3M231.4 102.9l2.5 .5-2.5 .5zM241.3 103.4l2.5-.5v1zM324 119.9h24.6M331.4 119.4l2.5 .5-2.5 .5zM332.4 101l2.4-.8-1.9 1.7z"/>
<path d="M333.9 101.9v20M334.8 100.2l-20.3 11.7h-12M338.6 119.8h23.2M341.1 119.3l2.5 .5-2.5 .5zM343.6 119.9l2.5-.5v1zM351.3 119.8l2.5-.5v1zM73.3 176.5v18M241.3 176.5v18M325.5 171.1l18.6 .7M341.7 171.2l2.4 .6-2.5 .4zM344.1 175.5l2-1.6-1.2 2.3zM346.1 173.9l-13.6 16.7h-3"/>
<path d="M68.3 192.5h178M70.8 192l2.5 .5-2.5 .5zM241.3 192.5l2.5-.5v1z"/>
</g>
<g fill="#000">
<path d="M70.8 53.2l2.5 .5-2.5 .5z" fill-rule="evenodd"/>
<path d="M89.3 53.7l2.5-.5v1z" fill-rule="evenodd"/>
<path d="M163.8 58.2l2.5 .5-2.5 .5z" fill-rule="evenodd"/>
<path d="M214.8 58.2l2.5 .5-2.5 .5z" fill-rule="evenodd"/>
<path d="M217.3 58.7l2.5-.5v1z" fill-rule="evenodd"/>
<path d="M241.3 58.7l2.5-.5v1z" fill-rule="evenodd"/>
<path d="M338.5 53.5l2.3-1 .2 1z" fill-rule="evenodd"/>
<path d="M348.8 52.5l2.3 1h-2.5z" fill-rule="evenodd"/>
<path d="M70.8 61.9l2.5 .5-2.5 .5z" fill-rule="evenodd"/>
<path d="M86.5 62.4l2.5-.5v1z" fill-rule="evenodd"/>
<path d="M116.3 74.5h1l-.4 2.5z" fill-rule="evenodd"/>
<path d="M115.2 67.5l1.3 2.3-1 .3z" fill-rule="evenodd"/>
<path d="M259.2 76.9h1l-.5 2.5z" fill-rule="evenodd"/>
<path d="M208.6 83.7l-.8 2.4-.9-.5z" fill-rule="evenodd"/>
<path d="M259.7 81.8l.5 2.5h-1z" fill-rule="evenodd"/>
<path d="M296.2 81.5h1l-.5 2.5z" fill-rule="evenodd"/>
<path d="M296.7 95.6l.5 2.5h-1z" fill-rule="evenodd"/>
<path d="M303 81.5h1l-.5 2.5z" fill-rule="evenodd"/>
<path d="M303.5 89.6l.5 2.5h-1z" fill-rule="evenodd"/>
<path d="M86.8 106.2l2.5 .5-2.5 .5z" fill-rule="evenodd"/>
<path d="M147.7 106.7l2.5-.5v1z" fill-rule="evenodd"/>
<path d="M163.8 102.6l2.5 .5-2.5 .5z" fill-rule="evenodd"/>
<path d="M168.3 103.1l2.5-.5v1z" fill-rule="evenodd"/>
<path d="M212.4 102.6l2.5 .5-2.5 .5z" fill-rule="evenodd"/>
<path d="M215.7 103.1l2.5-.5v1z" fill-rule="evenodd"/>
<path d="M231.4 102.9l2.5 .5-2.5 .5z" fill-rule="evenodd"/>
<path d="M241.3 103.4l2.5-.5v1z" fill-rule="evenodd"/>
<path d="M332.4 101l2.4-.8-1.9 1.7z" fill-rule="evenodd"/>
<path d="M343.6 119.9l2.5-.5v1z" fill-rule="evenodd"/>
<path d="M351.3 119.8l2.5-.5v1z" fill-rule="evenodd"/>
<path d="M331.4 119.4l2.5 .5-2.5 .5z" fill-rule="evenodd"/>
<path d="M341.1 119.3l2.5 .5-2.5 .5z" fill-rule="evenodd"/>
<path d="M341.7 171.2l2.4 .6-2.5 .4z" fill-rule="evenodd"/>
<path d="M344.1 175.5l2-1.6-1.2 2.3z" fill-rule="evenodd"/>
<path d="M70.8 192l2.5 .5-2.5 .5z" fill-rule="evenodd"/>
<path d="M241.3 192.5l2.5-.5v1z" fill-rule="evenodd"/>
<circle cx="92.3" cy="106.7" r=".63"/>
</g>
<!-- layer: Symbol (ISO) -->
<path d="M129.8 154.5h-3.2l-.3 17.1M131.9 148.1l-3.7 6.4-1.6-2.8M183.9 152.7h-3.2l-1 16.1M186 146.3l-3.7 6.4-1.6-2.8M313.1 154.7h25.5l8.5 16M126.1 170.1h.5l-.3 1.5zM179.6 167.3l.4 .1-.3 1.4zM346.2 169.5l.4-.2 .5 1.4z" fill="none" stroke="#000" stroke-width=".27"/>
<g fill="#000">
<path d="M126.1 170.1h.5l-.3 1.5z" fill-rule="evenodd"/>
<path d="M179.6 167.3l.4 .1-.3 1.4z" fill-rule="evenodd"/>
<path d="M346.2 169.5l.4-.2 .5 1.4z" fill-rule="evenodd"/>
</g>
<!-- layer: Centerline (ISO) -->
<g fill="none" stroke="#000" stroke-width=".27">
<path d="M72.3 80.6h.3M72.9 80.6h.7M73.9 80.6h1.9M76.2 80.6h.8M77.4 80.6h3.2M81 80.6h.8M82.2 80.6h3.1M85.7 80.6h.8M86.9 80.6h3.2M90.5 80.6h.8M91.7 80.6h3.1M95.2 80.6h.8"/>
<path d="M96.4 80.6h3.2M99.9 80.6h.8M101.1 80.6h3.2M104.7 80.6h.8M105.9 80.6h3.1M109.4 80.6h.8M110.6 80.6h3.2M114.2 80.6h.8M115.4 80.6h3.1M118.9 80.6h.8M120.1 80.6h3.2M123.7 80.6h.8"/>
<path d="M124.9 80.6h3.1M128.4 80.6h.8M129.6 80.6h3.2M133.1 80.6h.8M134.3 80.6h3.2M137.9 80.6h.8M139.1 80.6h3.1M142.6 80.6h.8M143.8 80.6h3.2M147.4 80.6h.8M148.6 80.6h3.1M152.1 80.6h.8"/>
<path d="M153.3 80.6h3.2M156.9 80.6h.8M158.1 80.6h3.1M161.6 80.6h.8M162.8 80.6h3.2M166.3 80.6h.8M167.5 80.6h3.2M171.1 80.6h.8M172.3 80.6h3.1M175.8 80.6h.8M177 80.6h3.2M180.6 80.6h.8"/>
<path d="M181.8 80.6h3.1M185.3 80.6h.8M186.5 80.6h3.2M190.1 80.6h.8M191.3 80.6h3.1M194.8 80.6h.8M196 80.6h3.2M199.5 80.6h.8M200.7 80.6h3.2M204.3 80.6h.8M205.5 80.6h3.1M209 80.6h.8"/>
<path d="M210.2 80.6h3.2M213.8 80.6h.8M215 80.6h3.1M218.5 80.6h.8M219.7 80.6h3.2M223.3 80.6h.8M224.5 80.6h3.1M228 80.6h.8M229.2 80.6h3.2M232.7 80.6h.8M233.9 80.6h3.2M237.5 80.6h.8"/>
<path d="M238.7 80.6h1.9M240.9 80.6h.7M241.9 80.6h.4"/>
</g>
<!-- layer: Center Mark (ISO) -->
<path d="M342.1 171.9h11.2M347.7 166.3v11.2" fill="none" stroke="#000" stroke-width=".27"/>
<g font-size="6.9">
<text x="292.6" y="246.1">CURTIN UNIVERSITY, MALAYSIA</text>
<text x="396.5" y="280">A3</text>
</g>
<g font-size="5.5">
<text x="172.4" y="116.7">(</text>
<text x="181.3" y="116.7">)</text>
<text x="313.4" y="172.7">(</text>
<text x="322.4" y="172.7">)</text>
</g>
<text font-size="4.8" x="395.6" y="261.1">4/20</text>
<g font-size="3.4">
<text x="129.7" y="45.2">H-H ( 1 : 5 )</text>
<text x="310.9" y="64">K ( 1:1 )</text>
<text x="99.2" y="90.6">K</text>
<text x="251.5" y="101.3">2 x</text>
<text x="63.7" y="163.3">H</text>
<text x="248.9" y="163.3">H</text>
<text x="240.6" y="246.2">TANG KANG NING</text>
<text x="245.6" y="258.4">18/10/2020</text>
<text x="240.8" y="271.2">CHONG YAO WEN</text>
<text x="283.4" y="276.2">MCEN4000:B5</text>
<text x="320.1" y="276">STEERING RACK/ BALL SCREW'S SCREW</text>
<text x="235.4" y="283.7">DR. MAHZAN BIN JOHAR</text>
</g>
<g font-size="3.1">
<text x="167.6" y="241.8">UNLESS OTHERWISE SPECIFIED</text>
<text x="167.6" y="246.9">X ±0.5</text>
<text x="187.1" y="246.9">ANGLES ±0.5 DEG</text>
<text x="167.6" y="253">X.X ±0.3</text>
<text x="167.6" y="259.1">X.XX ±0.1</text>
<text x="167.6" y="265.1">X.XXX ±0.05</text>
<text x="167.6" y="273.5">SURFACE ROUGHNESS Ra1.6µm</text>
<text x="167.6" y="280.9">SHARP EDGES AND CORNERS R0.3 mm OR</text>
<text x="167.6" y="284.6">0.3 mm x 45 DEG</text>
</g>
<g font-size="2.7">
<text x="55.8" y="51.7">2 x 80.00</text>
<text x="342.7" y="50.7">28°</text>
<text x="187.6" y="56.7">255.00</text>
<text x="225.1" y="56.6">119.75</text>
<text x="55.2" y="60.4">2 x 66.26</text>
<text x="117.9" y="68.6">2 x 20°</text>
<text x="252.9" y="72.6">2 x ⌀12.00</text>
<text x="300.8" y="77.9">5.62</text>
<text x="293.3" y="90.5">11.62</text>
<text x="170.2" y="101.1">10.00</text>
<text x="205.6" y="101.1">4.03</text>
<text x="257.2" y="101.3">37</text>
<text x="74.6" y="104.6">15.00</text>
<text x="115.8" y="104.6">277.25</text>
<text x="303.5" y="109.9">R7.08</text>
<text x="160.3" y="116.2">R3.00 h8</text>
<text x="174" y="114.5">+0</text>
<text x="174.5" y="117.3">- 0.01</text>
<text x="325" y="117.8">9.64</text>
<text x="355.5" y="117.8">7.76</text>
<text x="125.5" y="148.5">0.4</text>
<text x="178.2" y="146.7">0.25</text>
<text x="178.2" y="149.3">0.15</text>
<text x="125.5" y="151.1">0.2</text>
<text x="313.9" y="153.1">2 x M12x1.25 - 6H</text>
<text x="315" y="170.5">+0</text>
<text x="315.5" y="173.3">- 0.06</text>
<text x="151.3" y="190.4">840.00</text>
<text x="314.9" y="191.5">2 x ⌀26.00</text>
<text x="315.3" y="234.4">DO NOT SCALE</text>
<text x="359" y="234.4">ALL DIMENSIONS IN MM</text>
<text x="231.9" y="240.3">DRAWN BY:</text>
<text x="231.9" y="252.8">DATE:</text>
<text x="276.7" y="254.6">REMARKS:</text>
<text x="231.9" y="265.3">CHECKED BY:</text>
<text x="276.7" y="271.2">PART NUMBER:</text>
<text x="312.4" y="271.3">DESCRIPTION:</text>
<text x="231.9" y="277.8">APPROVED BY:</text>
<text x="276.7" y="282">SCALE:</text>
<text x="312.4" y="282">MATERIAL:</text>
<text x="291.3" y="284">1 : 5</text>
<text x="333.9" y="284">STAINLESS STEEL, AISI 302</text>
</g>
<text font-size="2.6" x="303.2" y="172.2">⌀36 h9</text>
<g font-size="1.6">
<text x="130.4" y="153.7">⟂</text>
<text x="184.5" y="151.9">⟂</text>
</g>
</svg>
